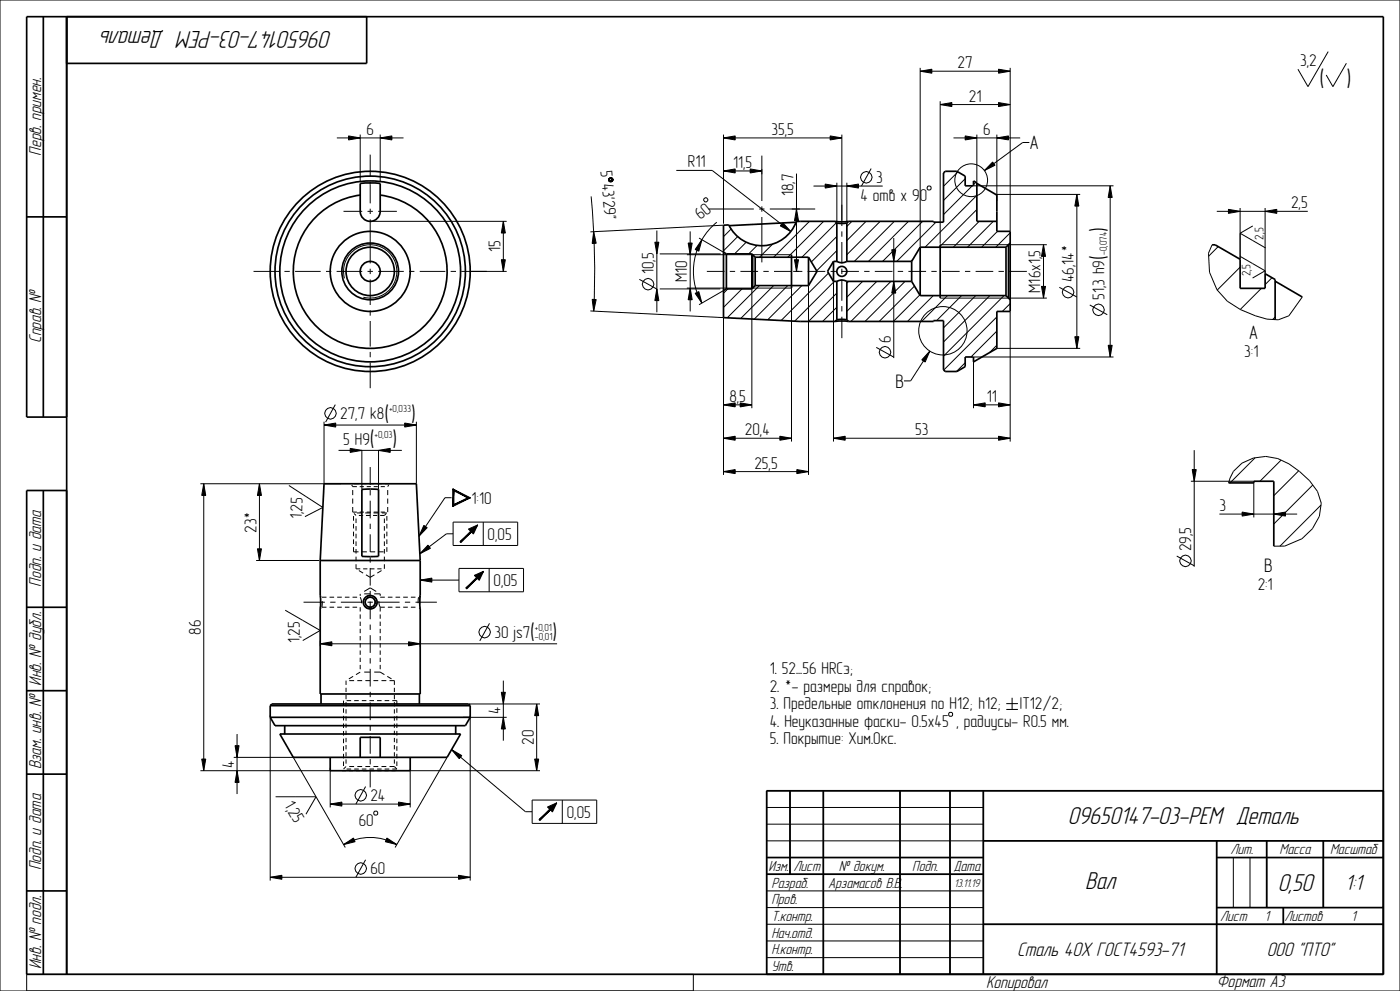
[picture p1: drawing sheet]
<svg xmlns="http://www.w3.org/2000/svg" width="420mm" height="297mm" viewBox="0 0 420 297" stroke-linecap="round" stroke-linejoin="round" font-family="sans-serif">
<g fill="none" stroke="#000" stroke-width=".51">
<path d="M13 5v120M20 5v287M110 5v14h-90M8 65h12M217.1 75.6l.8 .5M217.9 76.1v10.5M217.9 76.1h7.7M225.6 76.1v10.5M225.6 76.1l1 1M225.8 76.3v10M226.6 77.1v8.5M226.6 77.1h16"/>
<path d="M237.5 76.3v10M242.6 77.1v8.5M242.6 77.1l2.5 4.2-2.5 4.3M250.1 78.3l-1.9 3 1.9 3M250.1 78.3v6M250.1 78.3h1M250.6 66.3h4M250.6 66.3l-11.7 .1a11 11 0 0 1-9.8 7.2 11 11 0 0 1-10.5-6.2l-1.5 .1v27.7l23 1.1h10.5M250.6 66.3l.5 .5M251.1 66.8h3M251.1 78.3a3 3 0 0 0 3 0M251.1 66.8v11.5"/>
<path d="M254.1 66.8v11.5M254.1 78.3h19.4M254.6 66.3l-.5 .5M254.6 66.3h25.5v.3h3v-14.8l.5-.5h3.5l2.5 1.5v2.9h2.5v-1.5l1 .6v11.5h6M273.5 78.3v6M276.1 74.1h25.7M276.1 74.1l-2.6 4.2M276.1 74.1v14.5M282.1 73.3v16M299.1 63.3v6h4v24h-4v11.1l-7 4.1v-1.5h-2.5v2.9l-2.5 1.4h-3.5l-.5-.5v-14.7h-3v.2h-25.5M301.8 74.1v14.5M302.6 73.3v16"/>
<path d="M303.1 72.8l-1.3 1.3M363.6 73.4h.9l7.5 4.3v8.7h7.5v-4.4l3 1.8v12M217.9 86.6l-.8 .5M217.9 86.6h7.7M226.6 85.6l-1 1M226.6 85.6h16M250.1 84.3h1M250.6 96.3h4M251.1 84.3a3 3 0 0 1 3 0M251.1 95.8h3M251.1 84.3v11.5M251.1 95.8l-.5 .5"/>
<path d="M254.1 95.8l.5 .5M254.1 84.3v11.5M254.1 84.3h19.4M273.5 84.3l2.6 4.3M276.1 88.6h25.7M301.8 88.6l1.3 1.2M382.5 84.3l8.2 4.7M20 125h-12v-120h407v287h-407v-145h12M13 147v145M368.6 144.7h7.5v-.5h6v19.5M96.1 178.5v4M126.1 178.5v4"/>
<path d="M8 182h12M8 207h12M81.1 211.5l.5-.5h59l.5 .5zM82.5 217.5h57.1M83.9 220h54.3M85.4 217.5v2.5M96.1 208h30M96.3 208v3M125.8 208v3M136.7 217.5v2.5M8 232h12M237 237v25"/>
<path d="M247 237v55M270 237v55M285 237v55M295 237v55M415 237h-185v55M230 257h65M295 252h120M365 257h50M365 252v40M380 252v20M397 252v20M8 267h12"/>
<path d="M230 262h65M295 277h120M365 272h50M385 272v5"/>
<circle cx="111.1" cy="81.3" r="27.1"/>
<circle cx="111.1" cy="81.3" r="28.6"/>
<circle cx="111.1" cy="81.3" r="8.5"/>
<circle cx="111.1" cy="81.3" r="7.3"/>
<circle cx="111.1" cy="81.3" r="3"/>
<circle cx="111.1" cy="180.4" r="2.03"/>
<circle cx="111.1" cy="180.5" r="1.5"/>
</g>
<g fill="#000">
<path d="M276.1 21.3l3.5-.6v1.2zM282.1 31.3l3.5-.6v1.2zM299.6 30.7l3.5 .6-3.5 .6zM299.6 20.7l3.5 .6-3.5 .6zM104.6 40.7l3.5 .6-3.5 .6zM114.1 41.3l3.5-.6v1.2zM217.1 41.3l3.5-.6v1.2zM217.1 51.2l3.5-.6v1.2zM225.1 50.6l3.5 .6-3.5 .6zM247.6 55.2l3.5 .6-3.5 .6zM249.1 40.7l3.5 .6-3.5 .6zM254.1 55.8l3.5-.6v1.2z"/>
<path d="M289.6 40.7l3.5 .6-3.5 .6zM299.1 41.3l3.5-.6v1.2zM323.1 58.3l.6 3.5h-1.2zM333.1 55.7l.6 3.5h-1.2zM151 66.3l.6 3.5h-1.2zM196.5 72.6h1.2l-.6 3.5zM206.5 72.8h1.2l-.6 3.5zM210.6 71.8l-1 3.5-1-.5zM234.8 66.8l2.4 2.6-3.1-1.7zM238.9 62.6l.6 3.5h-1.2zM267.5 74.8h1.2l-.6 3.5zM313.1 73.3l.6 3.5h-1.2z"/>
<path d="M368.5 62.7l3.5 .6-3.5 .6zM379.5 63.3l3.5-.6v1.2zM150.4 77.8h1.2l-.6 3.5zM197.1 86.6l.6 3.5h-1.2zM207.1 86.3l.6 3.5h-1.2zM208.6 87.9l1-.5 1 3.4zM238.3 77.8h1.2l-.6 3.5zM268.1 84.3l.6 3.5h-1.2zM312.5 85.8h1.2l-.6 3.5zM322.5 100.9h1.2l-.6 3.5zM332.5 103.5h1.2l-.6 3.5zM97.2 127.4l3.5-.6v1.2z"/>
<path d="M105.1 134.4l3.5 .6-3.5 .6zM113.6 135l3.5-.6v1.2zM121.4 126.8l3.5 .6-3.5 .6zM217.1 121.3l3.5-.6v1.2zM217.1 131.3l3.5-.6v1.2zM222.1 120.7l3.5 .6-3.5 .6zM234 130.7l3.5 .6-3.5 .6zM250.1 131.3l3.5-.6v1.2zM292.1 121.3l3.5-.6v1.2zM299.6 120.7l3.5 .6-3.5 .6zM299.6 130.7l3.5 .6-3.5 .6zM61.1 145l.6 3.5h-1.2z"/>
<path d="M77.8 145l.6 3.5h-1.2zM217.1 141.3l3.5-.6v1.2zM239.1 140.7l3.5 .6-3.5 .6zM357.7 140.7h1.2l-.6 3.5zM372.6 153.5l3.5 .6-3.5 .6zM382.1 154.1l3.5-.6v1.2zM77.2 164.5h1.2l-.6 3.5zM96.1 192.9l3.5-.6v1.2zM122.6 192.3l3.5 .6-3.5 .6zM150.4 207.5h1.2l-.6 3.5zM151 215l.6 3.5h-1.2zM161 211l.6 3.5h-1.2z"/>
<path d="M60.5 227.5h1.2l-.6 3.5zM70.5 223.5h1.2l-.6 3.5zM71.1 231l.6 3.5h-1.2zM160.4 227.5h1.2l-.6 3.5zM99.1 241l3.5-.6v1.2zM103.1 253.1l2.9-1.9 .5 1.1zM116.1 251.2l2.9 1.9-3.4-.8zM119.6 240.4l3.5 .6-3.5 .6zM81.1 262.9l3.5-.6v1.2zM137.6 262.3l3.5 .6-3.5 .6z"/>
</g>
<g fill="none" stroke="#000" stroke-width=".3">
<path d="M0 0h420v297h-420zM276.1 21.3l3.5-.6v1.2zM276.1 20.3v53.8M276.1 21.3h27M282.1 31.3l3.5-.6v1.2zM282.1 30.3v42.7M282.1 31.3h21M299.6 30.7l3.5 .6-3.5 .6zM299.6 20.7l3.5 .6-3.5 .6zM303.1 20.3v49M101.1 41.3h20M104.6 40.7l3.5 .6-3.5 .6z"/>
<path d="M108.1 40.3v14.1M114.1 41.3l3.5-.6v1.2zM114.1 40.3v14.1M202.9 51.1h10.7l23.6 18.3M211.1 59.6l.5-.3h.4l.4 .5-.1 .4-.4 .3h-.4l-.4-.5zM217.1 41.3l3.5-.6v1.2zM217.1 51.2l3.5-.6v1.2zM217.1 40.3v26.8M217.1 51.2h11.5M217.1 41.3h35.5M225.1 50.6l3.5 .6-3.5 .6zM228.6 50.6v1.6"/>
<path d="M238.9 52v29.3M244.1 55.8h20.7M247.6 55.2l3.5 .6-3.5 .6zM249.1 40.7l3.5 .6-3.5 .6zM251.1 54.8v11.5M252.6 40.3v25.8M254.1 55.8l3.5-.6v1.2zM254.1 54.8v11.5M261.4 50.5l-3 5.3M278.1 56.1l.3-.3h.6l.3 .3v.5l-.3 .3h-.6l-.3-.3zM286.1 41.3h20M287.4 51.5l-4.3 4.3"/>
<path d="M289.6 40.7l3.5 .6-3.5 .6zM289.6 53.6l-6.5 6.5M291.7 55.7l-8.6 8.6M292.1 55.7h42M292.7 54.6l-.6 .7M293.1 58.6l-15.6 15.5M293.1 40.3v14.5M299.1 41.3l3.5-.6v1.2zM299.1 58.3h25M299.1 40.3v19.9M323.1 58.3l.6 3.5h-1.2zM323.1 58.3v46.1"/>
<path d="M333.1 55.7l.6 3.5h-1.2zM333.1 55.7v51.3M111.1 66.3h40.9M150.4 77.8h1.2l-.6 3.5zM151 66.3l.6 3.5h-1.2zM151 66.3v15M196.5 72.6h1.2l-.6 3.5zM197.1 69.1v24.5M197.9 76.1h18.3M206.1 76.3h31.4M206.5 72.8h1.2l-.6 3.5zM207.1 69.3v24"/>
<path d="M209.7 71.3l7.4 4.3M210.6 71.8l-1 3.5-1-.5zM215 66.6a19 19 0 0 0-4.4 24.2M219.4 68.6l-2.3 2.3M221.3 70.9l-4.2 4.3M223.9 72.6l-3.5 3.5M227.2 73.5l-2.6 2.6M231.8 73.1l-3.9 4M234.8 66.8l2.4 2.6-3.1-1.7zM237.5 62.6h2.4M238.3 77.8h1.2l-.6 3.5zM238.9 62.6l.6 3.5h-1.2z"/>
<path d="M242.8 66.3l-10.7 10.8M247.1 66.3l-10.8 10.8M250.9 66.7l-10.3 10.4M251.1 70.9l-7.7 7.6M251.1 75.1l-6.1 6.1M255.6 66.3l-1.5 1.6M259.8 66.3l-5.7 5.8M264.1 66.3l-10 10M267.5 74.8h1.2l-.6 3.5zM268.1 71.3v36M268.3 66.3l-12 12M272.5 66.3l-12 12"/>
<path d="M273.8 77.8l-.5 .5M276.8 66.3l-12 12M280.8 66.6l-11.8 11.7M282.1 73.3h32M293.1 62.8l-11.3 11.3M293.8 66.3l-7.8 7.8M298 66.3l-7.8 7.8M299.2 69.3l-4.7 4.8M303.1 69.8l-4.4 4.3M313.1 73.3l.6 3.5h-1.2zM313.1 73.3v16M363.6 73.4l-1.1 2.5 .4 5.7 2.2 5.2 3.1 3.5 3.9 2.5 4.5 1.8 3.5 1 3.4 .2 3.2-1.2 4-5.6"/>
<path d="M365 63.3h27.3M365.5 73.9l-2.9 2.9M368.5 62.7l3.5 .6-3.5 .6zM372 62.3v15.4M379.5 63.3l3.5-.6v1.2zM379.5 62.3v19.7M103.3 83.4a8 8 0 0 1 7.1-10 8 8 0 0 1 8.6 8.6 8 8 0 0 1-10 7.1M141 81.3h11M191.8 83.7l5.3 2.9M197.1 86.6l.6 3.5h-1.2zM197.9 86.6h18.2M206.1 86.3h31.4v46"/>
<path d="M207.1 86.3l.6 3.5h-1.2zM208.6 87.9l1-.5 1 3.4zM217 87.1l-7.3 4.2M217.1 95.2v47.1M218.4 86.6l-1.3 1.3M222.6 86.6l-5.5 5.5M225.6 86.6v35.7M227.8 85.6l-9.6 9.6M232.1 85.6l-9.9 9.8M236.3 85.6l-10 10M237.9 81.3h1.8M240.6 85.6l-10.3 10.3"/>
<path d="M242.6 85.6v56.7M248.6 81.8l-14.3 14.3M250.1 84.5v47.8M250.3 84.3l-11.9 12M251.1 87.8l-8.6 8.5M251.1 92.1l-4.3 4.2M254.5 84.3l-.4 .5M258.8 84.3l-4.7 4.8M263 84.3l-8.9 9M267.3 84.3l-12 12M268.1 84.3l.6 3.5h-1.2zM271.5 84.3l-12 12"/>
<path d="M274.3 85.7l-10.5 10.6M275.9 88.4l-7.9 7.9M280 88.6l-7.8 7.7M282.1 89.3h32M284.2 88.6l-7.7 7.7M288.5 88.6l-7.5 7.5M292.7 88.6l-9.6 9.7M297 88.6l-13.9 13.9M299.1 95l-16 15.9M299.1 99.2l-7.8 7.8M301.2 88.6l-18.1 18.1M303.1 91l-2.4 2.3"/>
<path d="M303.1 93.3v39M312.5 85.8h1.2l-.6 3.5zM317.8 86.1l5.3 2.9M326.9 91.4l5.3 2.9M372 80.1l-6.8 6.8M378.4 86.4l-6.3 6.4M381.6 83.2l-2.1 2.1M382.5 95l-.7 .7M262.9 104.1l5.2 2.9M289.6 108.7l-2.7 2.6M292.1 107h42M292.1 108.5v13.8"/>
<path d="M299.1 104.4h25M299.1 103.5l-2.3 2.2M322.5 100.9h1.2l-.6 3.5zM332.5 103.5h1.2l-.6 3.5zM97.2 127.4l3.5-.6v1.2zM97.2 126.4v18.6M97.2 127.4h27.7M100.6 121.3l-2.9 5.2M101.6 135h19M105.1 134.4l3.5 .6-3.5 .6zM108.6 135v11.7M113.6 135l3.5-.6v1.2z"/>
<path d="M113.6 135v11.7M121.4 126.8l3.5 .6-3.5 .6zM124.9 126.4v18.6M217.1 121.3l3.5-.6v1.2zM217.1 131.3l3.5-.6v1.2zM217.1 131.3h20.4M217.1 121.3h8.5M222.1 120.7l3.5 .6-3.5 .6zM234 130.7l3.5 .6-3.5 .6zM250.1 131.3l3.5-.6v1.2zM250.1 131.3h53M292.1 121.3l3.5-.6v1.2z"/>
<path d="M292.1 121.3h11M299.6 120.7l3.5 .6-3.5 .6zM299.6 130.7l3.5 .6-3.5 .6zM358.3 134.9v34.9M376.5 137.2l-7.5 7.5M384.3 137.9l-6.3 6.3M60.1 145h42.2M61.1 145l.6 3.5h-1.2zM61.1 145v86M77.8 145l.6 3.5h-1.2zM77.8 145v23M105.5 145.3l.3 .5"/>
<path d="M105.8 145.8h.1M105.8 146.9v1.5M105.8 149.4v1.5M105.8 152v1.5h1.3M105.8 145.8h1.3M106.1 153.7h.1M106.1 154.7v1.4M106.1 157v1.4M106.1 159.3v1.4M106.2 153.9l.6 .6M106.2 145h1.4M106.8 155.4v1.4"/>
<path d="M106.8 157.7v1.4M106.8 160v1.3M107.1 153.7h1.5M107.7 154.5h1.2M107.9 153.5h1.3M107.9 145.8h1.3M108.5 145h1.4M109.6 153.7h1.5M109.8 154.5h1.3M110 153.5h1.3M110 145.8h1.3M110.8 145h1.4"/>
<path d="M111.9 154.5h1.3M112.1 153.7h1.5M112.1 153.5h1.3M112.1 145.8h1.3M113.1 145h1.4M114.2 153.5h1.3M114.2 145.8h1.3M114.6 153.7h1.5M115.3 155.4v1.4M115.3 157.7v1.4M115.3 160v1.3M115.4 145h1.4"/>
<path d="M115.9 153.9l-.6 .6h-1.3M116.1 153.7h.1M116.1 154.7v1.4M116.1 157v1.4M116.1 159.3v1.4M116.3 145.8h.1M116.3 146.9v1.5M116.3 149.4v1.5M116.3 152v1.5M116.6 145.3l-.3 .5M217.1 141.3l3.5-.6v1.2zM217.1 141.3h25.5"/>
<path d="M239.1 140.7l3.5 .6-3.5 .6zM357.3 144.2h18.8M357.7 140.7h1.2l-.6 3.5zM365.8 154.1h23.3M368.6 144.7a9.5 9.5 0 0 1 7.4-7.4l3.7-.5 3.6 .6a26 26 0 0 1 11.9 9.9l1.2 3.5-.6 3.9-2.1 3.8-3.1 3-5.2 2.2h-3.3M372.6 153.5l3.5 .6-3.5 .6zM376.1 144.7v10.4M382.1 154.1l3.5-.6v1.2zM389.6 141.1l-7.5 7.5M393.8 145.4l-11.7 11.6M396.3 151.4l-12.3 12.3M76.8 168h19"/>
<path d="M77.2 164.5h1.2l-.6 3.5zM96.1 178.5h.1M96.1 178.5l.3 .3M96.6 179h1.3M98.9 179h1.3M101.2 179h1.3M103.5 179h1.3M105.8 179h1.3M106.1 161.7v1.3M106.1 164v1.4h1.5M106.8 162.3v1.3M106.8 164.5v1.4"/>
<path d="M106.8 166.8v1.4M106.8 169.1v1.4h1.3M107.7 171l1.2 .8M108.1 178h.1M108.6 165.4h1.5M108.9 170.5h1.3M109.3 177.3l1.8-1.1 1.8 1.1M109.3 178h1.8M109.3 179.5l-.3 1.2M109.8 172.3l1.3 .7 1.2-.7M111.1 178.5l-1.2 .4M111.1 178.5h.1"/>
<path d="M111.1 170.5h1.2M111.1 165.4h1.5M111.9 178.6l.9 .9M112.3 178h1.8M113.2 170.5h1.3M113.6 165.4h1.5M114.1 179h1.3M114.5 171l-1.3 .8M115.3 162.3v1.3M115.3 164.5v1.4M115.3 166.8v1.4M115.3 169.1v1.4"/>
<path d="M116.1 161.7v1.3M116.1 164v1.4M116.4 179h1.3M118.7 179h1.3M121 179h1.3M123.3 179h1.3M125.6 179l-.2 1.8M125.6 179h.1M126.1 178.5l-.2 2.4M126.1 178.5l-.3 .3M126.1 178.5h.1M353 166.6l5.3 3"/>
<path d="M96.1 192.9l3.5-.6v1.2zM96.1 191.9v1.8M96.1 192.9h71M96.1 182.4v.1M96.2 180.1v.4M96.2 180.5l-.1 1.9M96.2 180.5h.1M96.4 182.2l-.3 .3M96.6 182h1.3M96.6 182h.1M96.7 180.2h.1M96.7 180.2l-.1 1.8"/>
<path d="M98.9 182h1.3M101.2 182h1.3M103.5 182h1.3M105.8 182h1.3M109.3 181.5l.9 .8M112.3 182.1l-1.2 .4M113.1 180.3l-.3 1.2M114.1 182h1.3M116.4 182h1.3M118.7 182h1.3M121 182h1.3M122.6 192.3l3.5 .6-3.5 .6z"/>
<path d="M123.3 182h1.3M125.4 180.8h.1M125.8 182.2l.3 .2M126.1 192.1v1.8M146.8 186.8l-2.9 5.3M71.1 220v18M81.1 214.4v49.5M103.1 210h.1M103.1 210v1.3M103.1 212.3v1.3M103.1 214.5v1.4M103.1 216.8v1.4"/>
<path d="M103.1 219.1v1.4M103.8 204v1.3M103.8 206.1v1.3M103.8 208.3v1.3M103.8 210.4v1.3M103.8 212.6v1.3M103.8 214.7v1.3M103.8 216.9v1.2M103.8 219v1.3M104 210h1.3M104.8 204h1.4M105.9 202.7l-1.2 .8"/>
<path d="M106.3 210h1.3M107.2 204h1.4M108.1 201.4h.1M108.1 201.4l-1.3 .8M108.5 210h1.4M109.3 201.4h1.8M109.6 204h1.5M110.8 210h1.4M112 204h1.5M112.3 201.4h1.8l1.2 .8M113.1 210h1.4M114.4 204h1.5"/>
<path d="M115.4 210h1.4M116.2 202.7l1.3 .8M116.9 204h1.4v1.3M117.7 210h1.4v1.3M118.3 206.1v1.3M118.3 208.3v1.3M118.3 210.4v1.3M118.3 212.6v1.3M118.3 214.7v1.3M118.3 216.9v1.2M118.3 219v1.3M119.1 212.3v1.3"/>
<path d="M119.1 214.5v1.4M119.1 216.8v1.4M119.1 219.1v1.4M139 215h13M140.6 211h21.4M141.1 214.4v49.5M150.4 207.5h1.2l-.6 3.5zM151 215l.6 3.5h-1.2zM151 204v18M161 211l.6 3.5h-1.2zM161 211v20M284.9 213.5h.6l.3 .3v.6l-.3 .3h-.6l-.3-.3v-.6z"/>
<path d="M301.9 210.9h3.5M301.9 212.6h3.5M303.6 209.1v3.5M60.1 231h39.2M60.5 227.5h1.2l-.6 3.5zM70.1 227h18.4M70.5 223.5h1.2l-.6 3.5zM71.1 231l.6 3.5h-1.2zM88 227l15.6 27M99.1 230.1v11.9M102.6 231h1.2M103.1 230.5h.1"/>
<path d="M103.1 221.4v1.3M103.1 223.6v1.4M103.1 225.9v1.4M103.1 228.2v1.4M103.8 221.1v1.3M103.8 223.3v1.3M103.8 225.4v1.3M103.8 227.6v1.3M103.8 229.7h.1M103.8 229.7l-.7 .8M104 230.5h1.3M104.7 231h1.3"/>
<path d="M104.8 229.7h1.4M106.3 230.5h1.3M106.8 231h1.3M107.2 229.7h1.4M108.5 230.5h1.4M108.9 231h1.3M109.6 229.7h1.5M109.7 235.7l-2.9 5.3M110.8 230.5h1.4M111.1 231h1.2M112 229.7h1.5M113.1 230.5h1.4"/>
<path d="M113.2 231h1.3M114.4 229.7h1.5M115.3 231h1.3M115.4 230.5h1.4M116.9 229.7h1.4M117.4 231h1.3M118.3 229.7l.8 .8h-1.4M118.3 221.1v1.3M118.3 223.3v1.3M118.3 225.4v1.3M118.3 227.6v1.3M118.3 229.7h.1"/>
<path d="M119.1 221.4v1.3M119.1 223.6v1.4M119.1 225.9v1.4M119.1 228.2v1.4M123.1 230.6v11.4M123.1 231h38.9M134.1 227l-15.6 27M160.4 227.5h1.2l-.6 3.5zM230 237h185v55h-185zM237 237v25M247 237v55M270 237v55"/>
<path d="M285 237v55M295 237v55M99.1 241l3.5-.6v1.2zM99.1 241h24M103.1 253.1l2.9-1.9 .5 1.1zM103.1 253.1a16 16 0 0 1 15.9 0M109.7 257.7l-2.9 5.2M112.4 243.1h.6l.3 .3v.6l-.3 .3h-.6l-.3-.3v-.6zM116.1 251.2l2.9 1.9-3.4-.8zM119.6 240.4l3.5 .6-3.5 .6zM230 242h65M230 247h65"/>
<path d="M230 252h185M230 257h65M365 257h50M365 252v40M370 257v15M375 257v15M380 252v20M397 252v20M81.1 262.9l3.5-.6v1.2zM81.1 262.9h60M137.6 262.3l3.5 .6-3.5 .6zM230 262h65"/>
<path d="M230 267h65M230 272h65M230 277h185M365 272h50M385 272v5M8 297v-5h200v5M230 282h65M230 287h65"/>
<circle cx="259.9" cy="53.1" r="1.72"/>
<circle cx="291.4" cy="54" r="4.9"/>
<circle cx="194.4" cy="85.2" r="1.72"/>
<circle cx="282.9" cy="99.1" r="7.3"/>
<circle cx="320.4" cy="87.6" r="1.72"/>
<circle cx="329.6" cy="92.9" r="1.72"/>
<circle cx="265.5" cy="105.6" r="1.72"/>
<circle cx="99.1" cy="123.9" r="1.72"/>
<circle cx="355.6" cy="168.1" r="1.72"/>
<circle cx="145.4" cy="189.4" r="1.72"/>
<circle cx="108.2" cy="238.4" r="1.72"/>
<circle cx="108.2" cy="260.3" r="1.72"/>
</g>
<!-- layer: AXES -->
<g fill="none" stroke="#000" stroke-width=".3">
<path d="M111.1 46.3v6.6M111.1 54.5v6.4M228.6 46.6v13.6M103.1 63.3h5.6M110.3 63.3h1.6M111.1 62.5v1.6M111.1 65.7v13.2M113.5 63.3h5.6M212.6 62.6h13.6M227.8 62.6h1.5M228.6 61.8v1.6M228.6 65v13.6"/>
<path d="M230.9 62.6h13.7M252.6 61.3v6.4M252.6 69.3v1.6M252.6 72.5v6.4M76.1 81.3h7.6M85.3 81.3h1.6M88.5 81.3h7.7M97.8 81.3h1.6M101 81.3h7.7M110.3 81.3h1.6M111.1 80.5v1.6M111.1 83.7v7.7"/>
<path d="M111.1 93v1.6M111.1 96.2v7.7M113.5 81.3h7.6M122.7 81.3h1.6M125.9 81.3h7.7M135.2 81.3h1.6M138.4 81.3h7.7M212.1 81.3h5.2M218.9 81.3h1.6M222.1 81.3h5.3M229 81.3h1.6M232.2 81.3h5.3"/>
<path d="M239.1 81.3h1.6M242.3 81.3h5.3M249.2 81.3h1.6M252.4 81.3h5.3M252.6 80.5v1.6M252.6 83.7v6.4M252.6 91.7v1.6M252.6 94.9v6.4M259.3 81.3h1.5M262.4 81.3h5.3M269.3 81.3h1.6M272.5 81.3h5.3"/>
<path d="M279.4 81.3h1.6M282.6 81.3h5.3M289.5 81.3h1.6M292.7 81.3h5.3M299.6 81.3h1.6M302.8 81.3h5.3M111.1 105.5v1.6M111.1 108.7v7.6M111.1 140v5.3M111.1 146.9v1.6M111.1 150.1v5.2M111.1 156.9v1.6"/>
<path d="M108.1 178v.6M108.1 179v.1M108.1 179.1h.1M108.1 179.1l.3 .8M108.4 179.9v.1M108.4 180v.8M111.1 160.1v5.3M111.1 167v1.6M111.1 170.2v5.3M111.1 177.1v1.6M114.1 178v.6M91.1 180.5h6.4"/>
<path d="M99.1 180.5h1.6M102.3 180.5h6.4M108.1 182v1.3M108.1 184.1v1.3M108.1 186.3v1.3M108.1 188.5v1.3M108.1 190.6v1.3M108.1 192.8v1.3M108.1 194.9v1.3M108.1 197.1v1.3M108.1 199.3v1.3M110.3 180.5h1.6"/>
<path d="M111.1 180.3v5.3M111.1 187.2v1.6M111.1 190.4v5.3M111.1 197.3v1.6M113.5 180.5h6.4M113.7 180.2l.4 1.8v1.3M114.1 184.1v1.3M114.1 186.3v1.3M114.1 188.5v1.3M114.1 190.6v1.3M114.1 192.8v1.3M114.1 194.9v1.3"/>
<path d="M114.1 197.1v1.3M114.1 199.3v1.3M121.5 180.5h1.6M124.7 180.5h6.4M111.1 200.5v5.2M111.1 207.3v1.6M111.1 210.5v5.3M111.1 217.4v1.6M111.1 220.6v5.3M111.1 227.5v1.6M111.1 230.7v5.3"/>
</g>
<g fill="none" stroke="#000" stroke-width=".51">
<path d="M108.1 55l3-.2 3 .2v8.3a3 3 0 0 1-3 3 3 3 0 0 1-3-3zM108.1 58.5a23.1 23.1 0 0 0-16.5 35.2 23.1 23.1 0 0 0 38.9 0 23.1 23.1 0 0 0-16.4-35.2M293.1 55l6 3.5v4.8M218.8 67.6h-.1M238.8 66.6l-20 1M238.8 66.6h.1M108.6 146.7h5v20h-5zM96.1 168v10.5M96.1 168l1.1-23h27.7l1.2 23M96.1 168h30M126.1 168v10.5M96.1 182.5v25.5"/>
<path d="M126.1 182.5v25.5M81.1 215l1.4 2.5M81.1 211.5v3.5M81.1 215h60M83.9 220l4.1 7h46.1l4.1-7M141.1 211.5v3.5M141.1 215l-1.5 2.5M99.1 227v4h24v-4M108.1 227v-6h6v6"/>
<circle cx="111.1" cy="81.3" r="30"/>
<circle cx="111.1" cy="81.3" r="12"/>
<circle cx="252.6" cy="81.3" r="1.5"/>
</g>
<path d="M112.6 180.5a1.5 1.5 0 0 0-2.1-1.4 1.5 1.5 0 0 0-.4 2.5 1.5 1.5 0 0 0 2.4-.6l.1-.5" fill="none" stroke="#000" stroke-width=".3" stroke-dasharray="1.3 .8" stroke-linecap="butt"/>
<!-- layer: DETAILS -->
<g fill="none" stroke="#000" stroke-width=".3">
<path d="M398.5 15.5l-6.1 10.5-3-5.3M403.9 19l-4 7-2-3.5M297.8 48.6l.7 .9-3.2 1.6zM308.8 42.7h-2l-11.5 8.4M372 76.8l7.5 4.4M372 69.9l7.7 4.4M372 69.9v7.8M375.8 67.7l-3.8 2.2M379.5 81.2l-3.7 2.1M379.5 81.2v.8M278.9 105.2l-1.3 3.3-1.1-.7zM278.9 105.2l-5.7 8.9h-2"/>
<path d="M86.7 145.5l10.2 6.6-5.4 2.7M127.2 157.5l1 .6-2.5 2.6zM135.5 149.2h-2l-7.8 11.5M135.8 146.5l4.5 2.7-4.1-2.1zM135.8 146.5l5.3 2.7h-.8zM135.8 146.5l.4 .6-.4 4.7zM135.9 160h-2l-7.9 6M135.9 156.5h19.4v7h-19.4zM136.2 151.2l4.1-2h.8zM136.2 147.1v4.1l-.4 .6zM136.2 151.2l4.9-2-5.3 2.6zM140.5 158.6l2.8-1.3-2.1 1.9z"/>
<path d="M141.2 159.2l2.1-1.9-1.9 2.2zM143.3 157.3l-1.3 2.7-.6-.5zM145 156.5v7M126.1 173.9l3.5-.6v1.2zM126.1 173.9h11.6M128.4 163.4l.7 .9-3.1 1.7zM137.7 170.4h19.4v7h-19.4zM138 162.4l3.2-3.2 .2 .3zM138 162.4l3.4-2.9-3.1 3.1zM139.8 176.2l3.1-3.1 .3 .2zM139.8 176.2l3.4-2.9-3.2 3.2zM142.3 172.4l2.8-1.2-2.2 1.9z"/>
<path d="M142.9 173.1l2.2-1.9-1.9 2.1zM145.1 171.2l-1.3 2.7-.6-.6zM146.7 170.4v7M85.6 182.9l10.5 6-5.3 3.1M82.7 238.8h12.1l-3 5.2M135.5 224.7l3 1.8-.7 .9zM135.5 224.7l22.1 18.6h2M159.6 239.8h19.4v7h-19.4zM168.7 239.8v7M161.7 245.7l3.2-3.2 .2 .2zM161.7 245.7l3.4-3-3.1 3.2zM164.3 241.9l2.7-1.3-2.1 1.9z"/>
<path d="M164.9 242.5l2.1-1.9-1.9 2.1zM167 240.6l-1.3 2.7-.6-.6z"/>
</g>
<g fill="#000">
<path d="M297.8 48.6l.7 .9-3.2 1.6zM278.9 105.2l-1.3 3.3-1.1-.7zM136.2 151.2l4.9-2-5.3 2.6zM135.8 146.5l4.5 2.7-4.1-2.1zM135.8 146.5l5.3 2.7h-.8zM136.2 151.2l4.1-2h.8zM140.5 158.6l2.8-1.3-2.1 1.9zM141.2 159.2l2.1-1.9-1.9 2.2zM143.3 157.3l-1.3 2.7-.6-.5zM138 162.4l3.2-3.2 .2 .3zM127.2 157.5l1 .6-2.5 2.6zM128.4 163.4l.7 .9-3.1 1.7z"/>
<path d="M126.1 173.9l3.5-.6v1.2zM138 162.4l3.4-2.9-3.1 3.1zM139.8 176.2l3.4-2.9-3.2 3.2zM142.3 172.4l2.8-1.2-2.2 1.9zM142.9 173.1l2.2-1.9-1.9 2.1zM145.1 171.2l-1.3 2.7-.6-.6zM139.8 176.2l3.1-3.1 .3 .2zM135.5 224.7l3 1.8-.7 .9zM161.7 245.7l3.4-3-3.1 3.2zM164.3 241.9l2.7-1.3-2.1 1.9zM164.9 242.5l2.1-1.9-1.9 2.1zM167 240.6l-1.3 2.7-.6-.6z"/>
<path d="M161.7 245.7l3.2-3.2 .2 .2z"/>
</g>
<path d="M136 146.5v5.3" fill="none" stroke="#000" stroke-width=".36"/>
<!-- layer: DRAFT_DIMS -->
<g fill="#000">
<path d="M182.6 53.8l.1 .5zM182.6 54l.1 .3zM182.6 53.6l.2 .8zM182.6 53.6l.1 .7zM182.7 53.5l.3 1zM182.7 53.5l.1 .9zM182.7 53.5l.2 .4zM182.9 53.4v.3zM182.7 53.5l.2 .5zM182.7 53.5l.1 .3zM182.7 53.5l.2-.1v.3zM182.9 54.1l.2 .4z"/>
<path d="M182.9 54l.1 .5zM183 54.2l.1 .3zM183 53.3v.3zM182.9 53.4v.2zM182.9 53.4l.1-.1v.3zM183.1 54.2v.3zM183.2 54.3l.1 .2h-.2zM183.2 53.2l.1 .3zM183 53.3l.2 .2zM183 53.3l.2-.1v.3zM183.3 54.3l.2 .2zM183.3 54.3l.2 .2h-.2z"/>
<path d="M183.2 54.3l.1 .2zM183.2 53.2h.2l-.1 .3zM183.4 53.2v.3zM183.5 54.2l.1 .2zM183.5 54.2v.3zM183.4 54.3l.1 .2zM183.4 53.2l.1 .4zM183.5 53.3l.1 .5zM183.4 53.2l.1 .5zM183.6 54l.1 .3zM183.6 54v.4zM183.6 53.9l.1 .4z"/>
<path d="M183.5 53.3l.1 .6zM183.6 53.4l.1 .9zM183.8 53.5v.7zM183.6 53.4l.2 .8zM183.9 53.7v.3zM183.8 53.5l.1 .5zM178.1 69.4l.8 3.5-1.2 .1zM177.7 89.7l1.2 .1-.8 3.4z"/>
</g>
<g fill="none" stroke="#000" stroke-width=".3">
<path d="M177.3 58.9a238.4 238.4 0 0 1 .8 34.3M182.6 53.8l.1 .5zM182.6 54l.1 .3zM182.6 53.6l.2 .8zM182.6 53.6l.1 .7zM182.7 53.5l.2 .5zM182.7 53.5l.2 .4zM182.7 53.5l.1 .3zM182.7 53.5l.2-.1v.3zM182.7 53.5l.3 1zM182.7 53.5l.1 .9zM182.9 53.4v.2z"/>
<path d="M182.9 53.4l.1-.1v.3zM182.9 53.4v.3zM182.9 54l.1 .5zM182.9 54.1l.2 .4zM183 54.2l.1 .3zM183 53.3l.2 .2zM183 53.3l.2-.1v.3zM183 53.3v.3zM183.1 54.2v.3zM183.2 54.3l.1 .2zM183.2 54.3l.1 .2h-.2zM183.2 53.2h.2l-.1 .3z"/>
<path d="M183.2 53.2l.1 .3zM183.3 54.3l.2 .2zM183.3 54.3l.2 .2h-.2zM183.4 53.2l.1 .4zM183.4 53.2l.1 .5zM183.4 53.2v.3zM183.4 54.3l.1 .2zM183.5 54.2l.1 .2zM183.5 54.2v.3zM183.5 53.3l.1 .6zM183.5 53.3l.1 .5zM183.6 54v.4z"/>
<path d="M183.6 54l.1 .3zM183.6 53.9l.1 .4zM183.6 53.4l.2 .8zM183.6 53.4l.1 .9zM183.8 53.5l.1 .5zM183.8 53.5v.7zM183.9 53.7v.3zM178.1 69.4l.8 3.5-1.2 .1zM217.1 67.5l-40 2M177.1 93.2l40 2M177.7 89.7l1.2 .1-.8 3.4z"/>
</g>
<g font-size="7.6">
<text x="99.7" y="9.4" transform="rotate(-180 99.7 9.4)">09650147-03-РЕМ Деталь</text>
<text x="320.3" y="247.1">09650147-03-РЕМ Деталь</text>
<text x="325.5" y="266.4">Вал</text>
<text x="383.3" y="267.1">0,50</text>
</g>
<g font-size="7.5">
<text x="395.8" y="26.1">(</text>
<text x="403.9" y="26.1">)</text>
</g>
<g font-size="7.2">
<text x="332" y="69.5" transform="rotate(-90 332 69.5)">)</text>
<text x="332" y="77.9" transform="rotate(-90 332 77.9)">(</text>
<text x="115.3" y="126.3">(</text>
<text x="123.3" y="126.3">)</text>
<text x="111" y="133.9">(</text>
<text x="117.8" y="133.9">)</text>
<text x="159.1" y="191.9">(</text>
<text x="165.7" y="191.9">)</text>
</g>
<text font-size="6.8" x="403.6" y="266.8">1:1</text>
<g font-size="6.1">
<text x="305.1" y="286.6">Сталь 40Х ГОСТ4593-71</text>
<text x="380" y="286.6">ООО &quot;ПТО&quot;</text>
</g>
<g font-size="5.9">
<text x="308.8" y="44.7">A</text>
<text x="374.7" y="101.6">A</text>
<text x="268.6" y="116.1">B</text>
<text x="379.2" y="171.3">B</text>
</g>
<g font-size="5.3">
<text x="12.3" y="46.6" transform="rotate(-90 12.3 46.6)">Перв. примен.</text>
<text x="12.3" y="102.8" transform="rotate(-90 12.3 102.8)">Справ. №</text>
<text x="12.3" y="175.8" transform="rotate(-90 12.3 175.8)">Подп. и дата</text>
<text x="12.3" y="205.5" transform="rotate(-90 12.3 205.5)">Инв. № дубл.</text>
<text x="12.3" y="230.6" transform="rotate(-90 12.3 230.6)">Взам. инв. №</text>
<text x="12.3" y="260.8" transform="rotate(-90 12.3 260.8)">Подп. и дата</text>
<text x="12.3" y="290.5" transform="rotate(-90 12.3 290.5)">Инв. № подл.</text>
<text x="295.8" y="296">Копировал</text>
<text x="365" y="295.9">Формат A3</text>
</g>
<g font-size="5.1">
<text x="287.3" y="20.5">27</text>
<text x="390" y="19.8">3,2</text>
<text x="290.7" y="30.5">21</text>
<text x="109.9" y="40.5">6</text>
<text x="231.4" y="40.5">35,5</text>
<text x="294.9" y="40.5">6</text>
<text x="180.1" y="51.2" transform="rotate(85 180.1 51.2)">5</text>
<text x="206.4" y="50.2">R11</text>
<text x="219.9" y="50.4">11,5</text>
<text x="180.5" y="55.1" transform="rotate(85 180.5 55.1)">43'</text>
<text x="238.1" y="58.8" transform="rotate(-90 238.1 58.8)">18,7</text>
<text x="262.8" y="54.9">3</text>
<text x="181" y="60.1" transform="rotate(85 181 60.1)">29&quot;</text>
<text x="258.1" y="60.1">4 отв х 90</text>
<text x="387.3" y="62.5">2,5</text>
<text x="210.2" y="66" transform="rotate(-39 210.2 66)">60</text>
<text x="150.1" y="75.6" transform="rotate(-90 150.1 75.6)">15</text>
<text x="196.2" y="82.3" transform="rotate(-90 196.2 82.3)">10,5</text>
<text x="206.2" y="84.6" transform="rotate(-90 206.2 84.6)">М10</text>
<text x="312.2" y="87.7" transform="rotate(-90 312.2 87.7)">М16х1,5</text>
<text x="322.2" y="84.6" transform="rotate(-90 322.2 84.6)">46,14*</text>
<text x="331.3" y="89.9" transform="rotate(-90 331.3 89.9)">51,3 h9</text>
<text x="267.3" y="102.7" transform="rotate(-90 267.3 102.7)">6</text>
<text x="373.3" y="107">3:1</text>
<text x="102.1" y="125.6">27,7 k8</text>
<text x="218.8" y="120.5">8,5</text>
<text x="296" y="120.5">11</text>
<text x="223.5" y="130.5">20,4</text>
<text x="274.6" y="130.5">53</text>
<text x="103" y="133.2">5 H9</text>
<text x="226.3" y="140.5">25,5</text>
<text x="90.5" y="155.7" transform="rotate(-87 90.5 155.7)">1,</text>
<text x="90.7" y="153.4" transform="rotate(-87 90.7 153.4)">25</text>
<text x="141.5" y="150.9">1:10</text>
<text x="365.8" y="153.2">3</text>
<text x="77" y="159.7" transform="rotate(-90 77 159.7)">23*</text>
<text x="146.3" y="161.7">0,05</text>
<text x="357.4" y="165.2" transform="rotate(-90 357.4 165.2)">29,5</text>
<text x="148.1" y="175.6">0,05</text>
<text x="377.3" y="176.7">2:1</text>
<text x="60.2" y="190.2" transform="rotate(-90 60.2 190.2)">86</text>
<text x="148.3" y="191.2">30 js7</text>
<text x="89.9" y="192.8" transform="rotate(-90 89.9 192.8)">1,25</text>
<text x="230.9" y="202.1">1. 52...56 HRCэ;</text>
<text x="230.9" y="207.4">2. *- размеры для справок;</text>
<text x="150.1" y="214.1" transform="rotate(-90 150.1 214.1)">4</text>
<text x="230.9" y="212.6">3. Предельные отклонения по H12; h12;</text>
<text x="306" y="212.6">IT12/2;</text>
<text x="230.9" y="217.9">4. Неуказанные фаски- 0.5х45 , радиусы- R0.5 мм.</text>
<text x="160.1" y="223.2" transform="rotate(-90 160.1 223.2)">20</text>
<text x="230.9" y="223.1">5. Покрытие: Хим.Окс.</text>
<text x="70.2" y="230.1" transform="rotate(-90 70.2 230.1)">4</text>
<text x="85.2" y="241.3" transform="rotate(60 85.2 241.3)">1,</text>
<text x="86.3" y="243.3" transform="rotate(60 86.3 243.3)">25</text>
<text x="111.1" y="240.1">24</text>
<text x="170" y="245">0,05</text>
<text x="107.6" y="247.5">60</text>
<text x="111.1" y="262">60</text>
</g>
<g font-size="4.5">
<text x="369.1" y="256.1">Лит.</text>
<text x="383.9" y="256.1">Масса</text>
<text x="399" y="256.1">Масштаб</text>
<text x="230.5" y="261.1">Изм.</text>
<text x="238" y="261.1">Лист</text>
<text x="251.7" y="261.1">№ докум.</text>
<text x="273.7" y="261.1">Подп.</text>
<text x="286" y="261.1">Дата</text>
<text x="231.4" y="266.1">Pазраб.</text>
<text x="248.4" y="266.1">Арзамасов В.В.</text>
<text x="231.4" y="271.1">Пров.</text>
<text x="231.4" y="281.1">Нач.отд.</text>
<text x="231.4" y="276.1">Т.контр.</text>
<text x="366" y="276.1">Лист</text>
<text x="379.4" y="276.1">1</text>
<text x="385.3" y="276.1">Листов</text>
<text x="405.4" y="276.1">1</text>
<text x="231.4" y="286.1">Н.контр.</text>
<text x="231.4" y="291.1">Утв.</text>
</g>
<g font-size="3.7">
<text x="379" y="71.8" transform="rotate(-90 379 71.8)">2,5</text>
<text x="375.1" y="82.9" transform="rotate(-90 375.1 82.9)">2,5</text>
</g>
<text font-size="3.5" x="286.2" y="265.7">13.11.19</text>
<g font-size="3.1">
<text x="332" y="76.5" transform="rotate(-90 332 76.5)">-0,074</text>
<text x="116.7" y="123.5">+0,033</text>
<text x="112.4" y="131.1">+0,03</text>
<text x="160.5" y="189.1">+0,01</text>
<text x="160.5" y="191.9">-0,01</text>
</g>
</svg>
